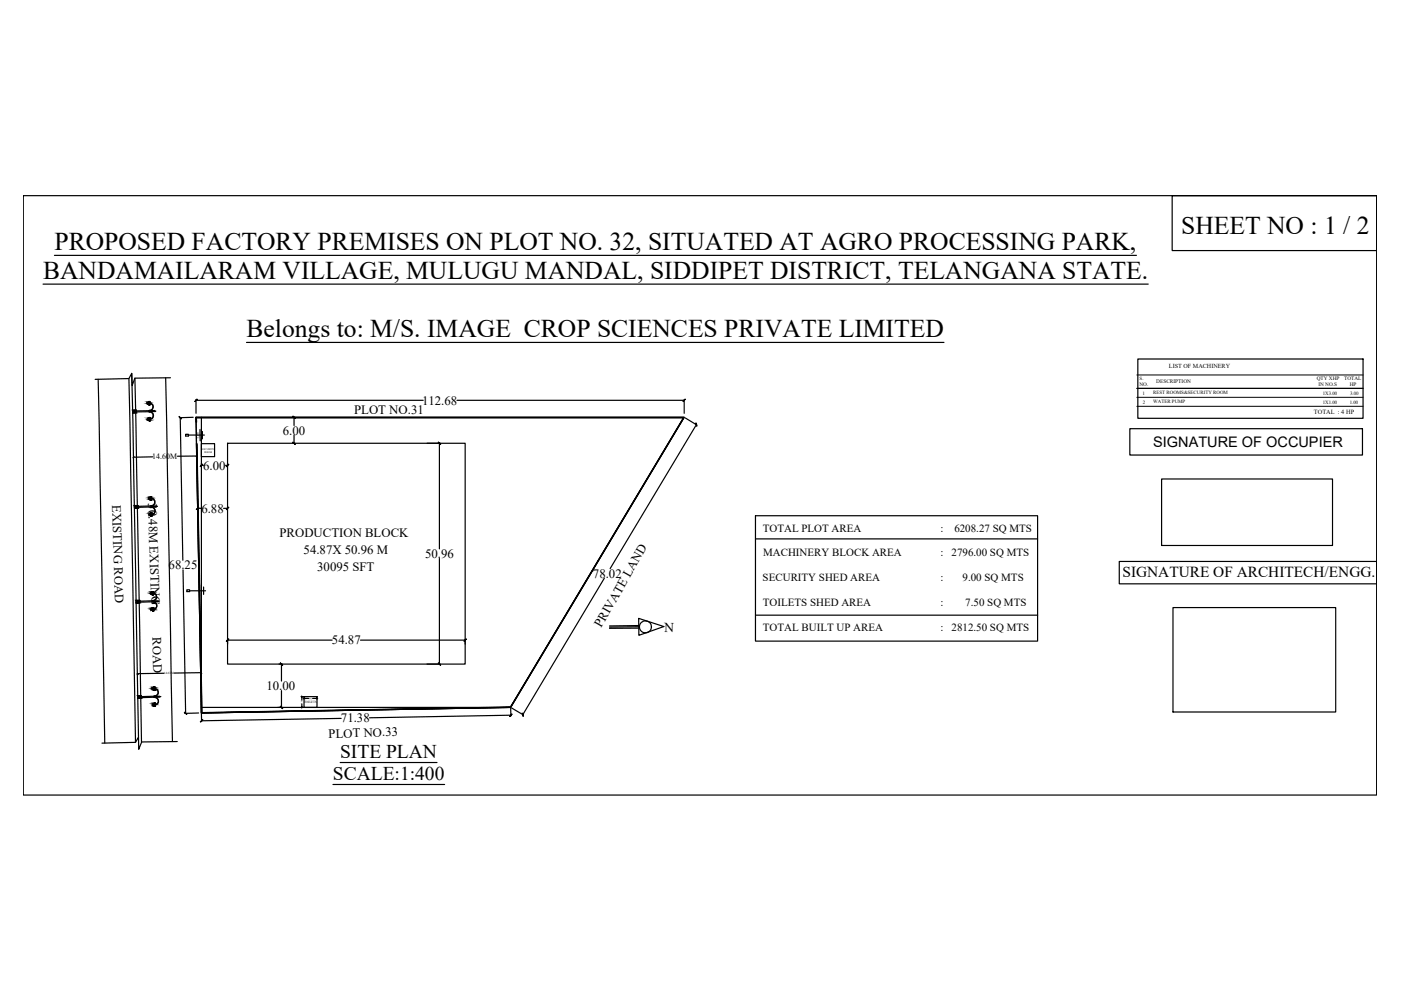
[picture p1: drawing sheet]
<svg xmlns="http://www.w3.org/2000/svg" width="297mm" height="210mm" viewBox="0 0 297 210" stroke-linecap="round" stroke-linejoin="round" font-family="sans-serif">
<!-- layer: 0 -->
<g fill="none" stroke="#000" stroke-width=".25">
<path d="M4.9 41.5h287v127.1h-287zM11.5 54.1h229.4M9.1 60.2h234.3M27.9 79.2l1.5 77.1M52.3 72.6h147.8M241.2 76.1h47.8v12.6h-47.8zM20.8 80.4l1.4 77.2M27.3 80.3l1.4 77.1M28.1 87h.8v.5h-.8zM28.3 97v.1M28.6 80.2l1.4 77.1M31.1 85.4l.1 .1"/>
<path d="M31.1 85.2l.2 .2M31.2 85.6h-.1M31.2 88.7l.1 .1M31.3 88.9h-.2M31.4 89l-.2 .2M31.5 88.6l.3-.1v.7l-.4-.2zM31.5 87.3a.81 .81 0 0 1 .9 .6 .81 .81 0 0 1-.5 1M31.7 87.1l1.1-.1v.2l-1.1 .1M31.7 87.3a.81 .81 0 0 1 .8 .7 .81 .81 0 0 1-.6 .9M31.7 87.1h-2.8M31.7 87.3h-2.8M31.7 85.1l.1 .8h-.2l-.3-.3 .2-.4 .2-.1v.8"/>
<path d="M31.8 85.5a.82 .82 0 0 1 .6 .9 .82 .82 0 0 1-.9 .7M31.8 85.4a.83 .83 0 0 1 .7 .9 .83 .83 0 0 1-.8 .8M31.8 88.5v.7M32.4 96.9h-4.1M32.8 87.2h.1M35.1 80.1l1.5 77.1M36.1 80.1l-7.5 .1-.6 1.5-.1-2.5-.6 1.1-7.1 .1M39.4 92.1h.5v.4h-.5zM39.9 92.2h3.4M41.6 88.5l1.1 62.7 65.6-1.2h-65.6M41.6 88.5h103.5l-36.8 61.5-65.6 1.2-1.1-57.1h.2l1 57 65.4-1.2 36.7-61.3h-103.3l.1 .9h-.1zM41.6 88.5h103.5l-36.8 61.5-65.6 1.2z"/>
<path d="M41.6 89.5v-1h103.4l-36.8 61.4-65.4 1.2-1.1-57M41.7 96.7v.2M41.7 96.7h-4.1M42.4 91.1v2.4M42.7 94.1h2.8v2.7h-2.8zM42.7 88.5v62.7M42.9 91.5v1.5M48.2 94h50.4v46.8h-50.4zM239.6 90.9h49.3v5.6h-49.3zM28.5 107.2h.8v.5h-.8zM31.4 105.7h.2M31.5 105.4l.1 .2"/>
<path d="M31.5 109.1h.2M31.6 105.7l-.1 .2M31.6 108.9l.1 .2M31.7 109.2l-.1 .2M31.9 107.5a.83 .83 0 0 1 .9 .6 .83 .83 0 0 1-.6 1M32.1 107.3h1.1l-.1 .2h-1M32.1 107.5a.84 .84 0 0 1 .8 .7 .84 .84 0 0 1-.7 .9M32.1 107.3l-2.8 .1M32.1 107.5l-2.8 .1M32.1 105.3l.1 .7h-.4l-.1-.4 .4-.3v.7M32.2 105.7a.8 .8 0 0 1 .6 1 .8 .8 0 0 1-1 .6M32.2 105.7a.81 .81 0 0 1 .6 .8 .81 .81 0 0 1-.7 .8"/>
<path d="M32.2 108.7v.7a.36 .36 0 0 1-.4-.3 .36 .36 0 0 1 .4-.4v.7M33.2 107.4h.1M237.3 119h54.6v4.8h-54.6zM246.3 101.6h36.2v14.1h-36.2zM28.9 127.3h.8v.5h-.8zM31.8 125.8h.2M31.8 125.5l.2 .2M31.9 129.2h.1M32 125.9l-.1 .1M32 129l.1 .2M32.1 129.3l-.2 .2M32.2 127.6a.81 .81 0 0 1 1 .6 .81 .81 0 0 1-.6 1"/>
<path d="M32.4 127.4h1.2l-.1 .2h-1M32.4 127.4l-2.7 .1M32.5 127.6a.84 .84 0 0 1 .8 .7 .84 .84 0 0 1-.7 .9M32.5 127.6l-2.8 .1M32.5 125.4v.8a.36 .36 0 0 1-.4-.4 .36 .36 0 0 1 .4-.4v.8M32.5 125.8a.8 .8 0 0 1 .7 1 .8 .8 0 0 1-1 .6M32.5 125.7a.83 .83 0 0 1 .7 .9 .83 .83 0 0 1-.8 .8M32.5 128.8l.1 .7-.4-.2v-.4l.4-.1v.7M33.6 127.5h.1M39.6 125.1h.6v.3h-.6zM40.2 125.3h3.4M42.7 124v2.4"/>
<path d="M43.2 124.5v1.5M135.4 131.1l5.3 1.7-5.2 1.9zM135.5 133.2h-6.3M135.5 132.9l-6.3 .1M135.5 132.6l-6.3 .1M248.7 128.8h34.5v22.2h-34.5zM29.2 147.5h.8v.5l-.8 .1zM32.1 146h.2M32.2 145.8l.1 .1M32.2 149.5h.2M32.3 146.1l-.1 .1M32.3 149.3l.1 .1"/>
<path d="M32.4 149.5l-.1 .2M32.5 147.8a.81 .81 0 0 1 1 .6 .81 .81 0 0 1-.5 1M32.8 147.6l1.1 .1-.1 .1h-1M32.8 147.8a.84 .84 0 0 1 .8 .8 .84 .84 0 0 1-.6 .9M32.8 147.6l-2.8 .1M32.8 147.8l-2.8 .1M32.8 145.7l.1 .7-.5-.2v-.3l.4-.2v.7M32.9 146.1a.8 .8 0 0 1 .6 .9 .8 .8 0 0 1-1 .6M32.9 146a.83 .83 0 0 1 .7 .8 .83 .83 0 0 1-.8 .8M32.9 149.1v.7l-.4-.2v-.4l.4-.1v.7M33.9 147.7h.1M37.6 157.2l-7.6 .1-.6 1.6v-2.6l-.7 1.1-7.1 .2"/>
<path d="M63.8 147.7h.6M64 147.9v.5M64 149.3v.5M64.5 147.7h2.7v2.3h-2.7zM64.5 147.7v.6M64.6 148.1h.8M66.3 148.1h.8M67.2 147.7v.6M70.6 166.3h23.7M72.1 161.7h20.6"/>
<circle cx="136.8" cy="132.9" r="1.27"/>
</g>
<!-- layer: 15.format -->
<g fill="none" stroke="#000" stroke-width=".25">
<path d="M248.5 41.5h43.4v11.6h-43.4zM38.2 88.6l.6 30.2M41 88.5l-2.9 .1M41.6 84.7v2.9M41.6 84.9h48.1M42.7 98.3v.5M42.7 98.7h.4M47.8 98.7h.4M48.2 98.3v.5M62.1 88.5h.4M62.1 94h.4M62.3 88.5v1.7"/>
<path d="M62.3 92.2v1.8M90.5 94h2.8M93.2 94v22.4M96.9 84.9h48.2M145.1 84.7v2.9M145.3 88.6l2.5 1.5M147.6 90l-18.2 30.6M41.9 107.6v.2h.8M48.2 107.6v.2h-.8M93.2 118.4v22.4M160.2 109.3h59.8v26.6h-59.8zM160.2 114.3h59.8"/>
<path d="M38.8 120.8l.6 30.4M48.2 135.6v1M48.2 135.7h22.2M76.4 135.7h22.2M98.6 135.6v1M128.1 122.6l-17.2 28.9M160.2 130.4h59.8M29.1 143h.1M34.7 142.7l-5.6 .1M42.1 151.2l-2.9 .1M42.6 142.8h.1M42.6 142.6l-5.7 .1"/>
<path d="M42.7 151.2v1.8M58.9 150h.9M59.2 140.8h.6M59.7 140.8v3.6M59.7 146.4v3.6M72.3 152.3l-29.6 .5M90.5 140.8h2.8M108.3 150v1.8M108.3 151.6l-30 .6M108.5 150.1l2.5 1.5"/>
</g>
<!-- layer: 0 -->
<path d="M241 79.5h48M28.4 96.8l-.2 .3M41.9 96.5l-.3 .3M241 82.3h48M241 84.2h48M241 86.1h48" fill="none" stroke="#000" stroke-width=".21"/>
<g fill="#000" stroke="#000" stroke-width=".21">
<path d="M28.1 87h.8v.5zM28.1 87h.8zM31.5 85.8l.2 .1zM31.6 89.2h.2zM31.7 88.5h.1zM28.5 107.2h.8v.5zM28.5 107.2h.8zM31.9 105.3h.2zM32 109.4h.2zM32 108.7h.2zM28.9 127.3h.8v.5zM28.9 127.3h.8z"/>
<path d="M32.2 126.1l.3 .1zM32.3 125.5h.2zM32.3 125.4h.2zM32.4 129.5h.2zM32.4 128.8h.1zM29.2 147.5h.8v.5zM29.2 147.5h.8zM32.6 145.7h.2zM32.6 146.3l.2 .1zM32.7 145.7h.1zM32.7 149.8h.2zM32.7 149.1h.2z"/>
<path d="M64 149.8v.2zM64 147.7v.2zM64.5 148.1l.1-.1zM67.1 148l.1 .1z"/>
<path d="M28.1 87v.5h.8zM28.1 87.5h.8z"/>
<path d="M31.6 85.1h.1zM31.6 85.1h.1zM31.5 85.1h.2z"/>
<path d="M31.6 89.2h.2zM31.7 89.2h.1z"/>
<path d="M31.5 85.1l.2 .1zM31.5 85.2h.2z"/>
<path d="M31.5 85.2h.2zM31.5 85.2h.2z"/>
<path d="M31.4 85.2l.3 .1zM31.4 85.3h.3z"/>
<path d="M31.4 85.3h.3zM31.4 85.3h.3z"/>
<path d="M31.4 85.3l.3 .1zM31.4 85.3l.3 .1z"/>
<path d="M31.3 85.4l.4 .1zM31.3 85.4l.4 .1z"/>
<path d="M31.3 85.5l.4 .1zM31.3 85.5l.4 .1z"/>
<path d="M31.3 85.6h.4zM31.3 85.6h.4z"/>
<path d="M31.4 85.6l.3 .1zM31.4 85.6l.3 .1z"/>
<path d="M31.4 85.7h.3zM31.4 85.7h.3z"/>
<path d="M31.4 85.7l.3 .1zM31.4 85.7l.3 .1z"/>
<path d="M31.5 85.8h.2zM31.5 85.8h.2z"/>
<path d="M31.6 85.9h.1zM31.5 85.8l.2 .1z"/>
<path d="M31.7 88.5l.1 .1zM31.6 88.6h.2z"/>
<path d="M31.6 88.6h.2zM31.6 88.6h.2z"/>
<path d="M31.5 88.6h.3zM31.5 88.6h.3z"/>
<path d="M31.5 88.6l.3 .1zM31.5 88.6l.3 .1z"/>
<path d="M31.4 88.7l.4 .1zM31.4 88.7l.4 .1z"/>
<path d="M31.4 88.8h.4zM31.4 88.8h.4z"/>
<path d="M31.4 88.8l.4 .1zM31.4 88.8l.4 .1z"/>
<path d="M31.4 88.9l.4 .1zM31.4 88.9l.4 .1z"/>
<path d="M31.4 89h.4zM31.4 89h.4z"/>
<path d="M31.4 89l.4 .1zM31.4 89l.4 .1z"/>
<path d="M31.5 89.1l.3 .1zM31.5 89.1l.3 .1z"/>
<path d="M31.5 89.2h.3zM31.5 89.2h.3zM31.6 89.2h.2z"/>
<path d="M28.5 107.7h.8zM28.5 107.2l.8 .5h-.8z"/>
<path d="M31.9 106h.2zM31.9 106h.2zM31.9 106h.2z"/>
<path d="M32 109.4h.2zM32 109.4h.2z"/>
<path d="M31.9 105.3l.2 .1zM31.9 105.3l.2 .1z"/>
<path d="M31.9 105.4h.2zM31.9 105.4h.2z"/>
<path d="M31.9 105.4l.2 .1zM31.8 105.5h.3z"/>
<path d="M31.8 105.5h.3zM31.8 105.5h.3z"/>
<path d="M31.7 105.5h.4zM31.7 105.5h.4z"/>
<path d="M31.7 105.5l.4 .1zM31.7 105.5l.4 .1z"/>
<path d="M31.7 105.6l.4 .1zM31.7 105.6l.4 .1z"/>
<path d="M31.7 105.7h.4zM31.7 105.7h.4z"/>
<path d="M31.7 105.7l.4 .1zM31.7 105.7l.4 .1z"/>
<path d="M31.7 105.8l.4 .1zM31.7 105.8l.4 .1z"/>
<path d="M31.7 105.9l.4 .1zM31.7 105.9l.4 .1z"/>
<path d="M31.8 106h.3zM31.8 106h.3z"/>
<path d="M31.8 106h.3zM31.8 106h.3z"/>
<path d="M32 108.7l.2 .1zM31.9 108.8h.3z"/>
<path d="M31.9 108.8h.3zM31.9 108.8h.3z"/>
<path d="M31.9 108.8h.3zM31.9 108.8h.3z"/>
<path d="M31.9 108.8l.3 .1zM31.9 108.8l.3 .1z"/>
<path d="M31.8 108.9l.4 .1zM31.8 109h.4z"/>
<path d="M31.8 109l.4 .1zM31.8 109l.4 .1z"/>
<path d="M31.8 109.1h.4zM31.8 109.1h.4z"/>
<path d="M31.8 109.1l.4 .1zM31.8 109.1l.4 .1z"/>
<path d="M31.8 109.2l.4 .1zM31.8 109.2l.4 .1z"/>
<path d="M31.8 109.3h.4zM31.8 109.3h.4z"/>
<path d="M31.8 109.3h.4zM31.8 109.3h.4z"/>
<path d="M31.9 109.3l.3 .1zM31.9 109.3l.3 .1z"/>
<path d="M31.9 109.4h.3zM31.9 109.4h.3z"/>
<path d="M28.9 127.3v.5h.8zM28.9 127.8h.8z"/>
<path d="M32.4 129.5h.2zM32.4 129.5h.2z"/>
<path d="M32.1 125.9h.4zM32.1 125.9h.4z"/>
<path d="M32.1 125.9l.4 .1zM32.1 125.9l.4 .1z"/>
<path d="M32.1 126h.4zM32.1 126h.4z"/>
<path d="M32.2 126l.3 .1zM32.2 126l.3 .1z"/>
<path d="M32.2 126.1h.3zM32.2 126.1h.3z"/>
<path d="M32.3 126.2h.2zM32.2 126.1l.3 .1z"/>
<path d="M32.3 125.4l.2 .1zM32.3 125.4l.2 .1zM32.2 125.5h.3z"/>
<path d="M32.2 125.5h.3zM32.2 125.5h.3z"/>
<path d="M32.2 125.5l.3 .1zM32.2 125.5l.3 .1z"/>
<path d="M32.1 125.6h.4zM32.1 125.6h.4z"/>
<path d="M32.1 125.6l.4 .1zM32.1 125.6l.4 .1z"/>
<path d="M32.1 125.7l.4 .1zM32.1 125.7l.4 .1z"/>
<path d="M32.1 125.8h.4zM32.1 125.8l.4 .1z"/>
<path d="M32.4 128.8l.1 .1zM32.4 128.8l.1 .1z"/>
<path d="M32.3 128.9h.2zM32.3 128.9h.2z"/>
<path d="M32.3 128.9h.2zM32.2 128.9h.3z"/>
<path d="M32.2 128.9l.3 .1zM32.2 128.9l.3 .1z"/>
<path d="M32.2 129l.3 .1zM32.2 129l.3 .1z"/>
<path d="M32.2 129.1l.3 .1zM32.2 129.1l.3 .1z"/>
<path d="M32.2 129.2h.3zM32.2 129.2h.3z"/>
<path d="M32.2 129.2l.3 .1zM32.2 129.2l.3 .1z"/>
<path d="M32.2 129.3h.4zM32.2 129.3h.4z"/>
<path d="M32.2 129.3l.4 .1zM32.2 129.3l.4 .1z"/>
<path d="M32.2 129.4l.4 .1zM32.2 129.4l.4 .1z"/>
<path d="M32.2 129.5h.4zM32.2 129.5h.4z"/>
<path d="M32.3 129.5h.3zM32.3 129.5h.3z"/>
<path d="M29.2 147.5v.5h.8zM29.2 148h.8z"/>
<path d="M32.7 149.8h.2zM32.8 149.8h.1z"/>
<path d="M32.4 146.1l.4 .1zM32.4 146.1l.4 .1z"/>
<path d="M32.4 146.2h.4zM32.4 146.2h.4z"/>
<path d="M32.5 146.2l.3 .1zM32.5 146.2l.3 .1z"/>
<path d="M32.5 146.3h.3zM32.5 146.3h.3z"/>
<path d="M32.5 146.3h.3zM32.5 146.3h.3z"/>
<path d="M32.7 146.4h.1zM32.6 146.3l.2 .1z"/>
<path d="M32.7 145.7h.1zM32.7 145.7h.1zM32.5 145.7h.3z"/>
<path d="M32.5 145.7l.3 .1zM32.5 145.8h.3z"/>
<path d="M32.5 145.8h.3zM32.5 145.8h.3z"/>
<path d="M32.5 145.8l.3 .1zM32.5 145.8l.3 .1z"/>
<path d="M32.4 145.9l.4 .1zM32.4 145.9l.4 .1z"/>
<path d="M32.4 146h.4zM32.4 146h.4z"/>
<path d="M32.4 146h.4zM32.4 146l.4 .1z"/>
<path d="M32.7 149.1h.2zM32.7 149.1h.2z"/>
<path d="M32.7 149.1h.2zM32.7 149.1h.2z"/>
<path d="M32.6 149.1l.3 .1zM32.5 149.2h.4z"/>
<path d="M32.5 149.2h.4zM32.5 149.2h.4z"/>
<path d="M32.5 149.2l.4 .1zM32.5 149.2l.4 .1z"/>
<path d="M32.5 149.3l.4 .1zM32.5 149.3l.4 .1z"/>
<path d="M32.5 149.4h.4zM32.5 149.4h.4z"/>
<path d="M32.5 149.4l.4 .1zM32.5 149.4l.4 .1z"/>
<path d="M32.5 149.5l.4 .1zM32.5 149.5l.4 .1z"/>
<path d="M32.5 149.6h.4zM32.5 149.6h.4z"/>
<path d="M32.5 149.6l.4 .1zM32.5 149.6l.4 .1z"/>
<path d="M32.6 149.7h.3zM32.6 149.7h.3z"/>
<path d="M32.7 149.7l.2 .1zM32.7 149.7l.2 .1z"/>
</g>
<!-- layer: 15.format -->
<path d="M29.2 142.8l-.2 .1M42.7 142.5l-.2 .2" fill="none" stroke="#000" stroke-width=".21"/>
<g fill="#000" stroke="#000" stroke-width=".21">
<path d="M38 88.3l.4 .5zM38 88.3l.5 .4z"/>
<path d="M41.8 84.6l-.5 .5zM41.8 84.6l-.5 .5z"/>
<path d="M42.9 98.4l-.4 .5zM42.9 98.4l-.5 .5z"/>
<path d="M48.4 98.4l-.4 .5zM48.4 98.4l-.4 .5z"/>
<path d="M62.1 93.7l.5 .5zM62.1 93.8l.5 .4z"/>
<path d="M62.1 88.3l.5 .4zM62.1 88.3l.5 .4z"/>
<path d="M92.9 93.8l.5 .4zM92.9 93.7l.5 .5z"/>
<path d="M144.8 85.1l.5-.5zM145.3 84.6l-.4 .5z"/>
<path d="M147.5 89.7l.2 .6zM147.5 89.7l.2 .6z"/>
<path d="M42.1 107.5l-.4 .5zM42.1 107.5l-.5 .5z"/>
<path d="M48.4 107.5l-.4 .5zM48.4 107.5l-.4 .5z"/>
<path d="M48.4 135.5l-.4 .5zM48.4 135.5l-.4 .5z"/>
<path d="M98.8 135.5l-.4 .5zM98.8 135.5l-.4 .5z"/>
<path d="M39.1 151l.5 .4zM39.1 151l.5 .4z"/>
<path d="M43 152.6l-.5 .5zM43 152.6l-.5 .5z"/>
<path d="M59.5 149.7l.4 .5zM59.4 149.8l.5 .4z"/>
<path d="M59.4 140.6l.5 .4zM59.5 140.5l.4 .5z"/>
<path d="M92.9 140.5l.5 .5zM92.9 140.6l.5 .4z"/>
<path d="M108.1 151.8l.4-.4zM108.5 151.4l-.4 .5z"/>
<path d="M110.7 151.2l.2 .6zM110.7 151.2l.2 .6z"/>
</g>
<g font-size="5.4">
<text x="11.5" y="53">PROPOSED FACTORY PREMISES ON PLOT NO. 32, SITUATED AT AGRO PROCESSING PARK,</text>
<text x="250.4" y="49.6">SHEET NO : 1 / 2</text>
<text x="9.1" y="59.1">BANDAMAILARAM VILLAGE, MULUGU MANDAL, SIDDIPET DISTRICT, TELANGANA STATE.</text>
<text x="52.3" y="71.4">Belongs to: M/S. IMAGE CROP SCIENCES PRIVATE LIMITED</text>
</g>
<g font-size="4.1">
<text x="72.1" y="160.8">SITE PLAN</text>
<text x="70.6" y="165.4">SCALE:1:400</text>
</g>
<text font-size="3.3" x="238" y="122.3">SIGNATURE OF ARCHITECH/ENGG.</text>
<text font-size="3.1" x="244.5" y="94.8">SIGNATURE OF OCCUPIER</text>
<text font-size="2.9" x="140.8" y="134" transform="rotate(1 140.8 134)">N</text>
<g font-size="2.7">
<text x="75.1" y="87.8">PLOT NO.31</text>
<text x="89.5" y="85.8">112.68</text>
<text x="60" y="92.2">6.00</text>
<text x="43.1" y="99.6">6.00</text>
<text x="23.8" y="107.1" transform="rotate(88 23.8 107.1)">EXISTING ROAD</text>
<text x="31.4" y="106.7" transform="rotate(88 31.4 106.7)">30.48M EXISTING</text>
<text x="42.7" y="108.7">6.88</text>
<text x="59.3" y="113.8">PRODUCTION BLOCK</text>
<text x="64.4" y="117.4">54.87X 50.96 M</text>
<text x="90.1" y="118.3">50.96</text>
<text x="35.8" y="120.7">68.25</text>
<text x="67.3" y="121">30095 SFT</text>
<text x="125.7" y="122.5">78.02</text>
<text x="32.3" y="135.1" transform="rotate(88 32.3 135.1)">ROAD</text>
<text x="70.4" y="136.6">54.87</text>
<text x="127.5" y="133.1" transform="rotate(-60 127.5 133.1)">PRIVATE LAND</text>
<text x="56.5" y="146.3">10.00</text>
<text x="72.3" y="153.2">71.38</text>
<text x="69.7" y="156.5" transform="rotate(-2 69.7 156.5)">PLOT NO.33</text>
</g>
<g font-size="2.3">
<text x="161.7" y="112.7">TOTAL PLOT AREA</text>
<text x="199.4" y="112.7">:</text>
<text x="202.3" y="112.7">6208.27 SQ MTS</text>
<text x="161.8" y="118">MACHINERY BLOCK AREA</text>
<text x="199.4" y="118">:</text>
<text x="201.8" y="118">2796.00 SQ MTS</text>
<text x="161.7" y="123.2">SECURITY SHED AREA</text>
<text x="199.4" y="123.2">:</text>
<text x="204.1" y="123.2">9.00 SQ MTS</text>
<text x="161.7" y="128.5">TOILETS SHED AREA</text>
<text x="199.4" y="128.5">:</text>
<text x="204.7" y="128.5">7.50 SQ MTS</text>
<text x="161.7" y="133.7">TOTAL BUILT UP AREA</text>
<text x="199.4" y="133.7">:</text>
<text x="201.8" y="133.7">2812.50 SQ MTS</text>
</g>
<text font-size="1.7" x="32.3" y="97.4" transform="rotate(-1 32.3 97.4)">14.60M</text>
<g font-size="1.3">
<text x="247.8" y="77.9">LIST OF MACHINERY</text>
<text x="278.6" y="87.8">TOTAL : 4 HP</text>
</g>
<g font-size="1.1">
<text x="241.6" y="81.8">NO.</text>
<text x="245.1" y="81.2">DESCRIPTION</text>
<text x="279.2" y="80.5">QTY XHP</text>
<text x="279.5" y="81.7">IN NO.S</text>
<text x="285" y="80.6">TOTAL</text>
<text x="286.2" y="81.8">HP</text>
</g>
<g font-size="1">
<text x="241.6" y="80.5">S.</text>
<text x="242.3" y="83.7">1</text>
<text x="244.5" y="83.6">REST ROOMS&amp;SECURITY ROOM</text>
<text x="280.4" y="83.7">1X3.00</text>
<text x="286.2" y="83.7">3.00</text>
<text x="242.3" y="85.6">2</text>
<text x="244.5" y="85.5">WATER PUMP</text>
<text x="280.4" y="85.6">1X1.00</text>
<text x="286.2" y="85.6">1.00</text>
</g>
<g font-size=".7">
<text x="34.7" y="143">14.63M</text>
<text x="64.5" y="149.1">TOILETS</text>
</g>
<g font-size=".5">
<text x="41.8" y="91.5" transform="rotate(90 41.8 91.5)">GATE</text>
<text x="42.8" y="95.5">SECURITY</text>
<text x="43.3" y="96.1">ROOM</text>
</g>
<g font-size=".4">
<text x="64.1" y="149.2" transform="rotate(-90 64.1 149.2)">2.50</text>
<text x="66.2" y="148" transform="rotate(-180 66.2 148)">3.00</text>
</g>
</svg>
